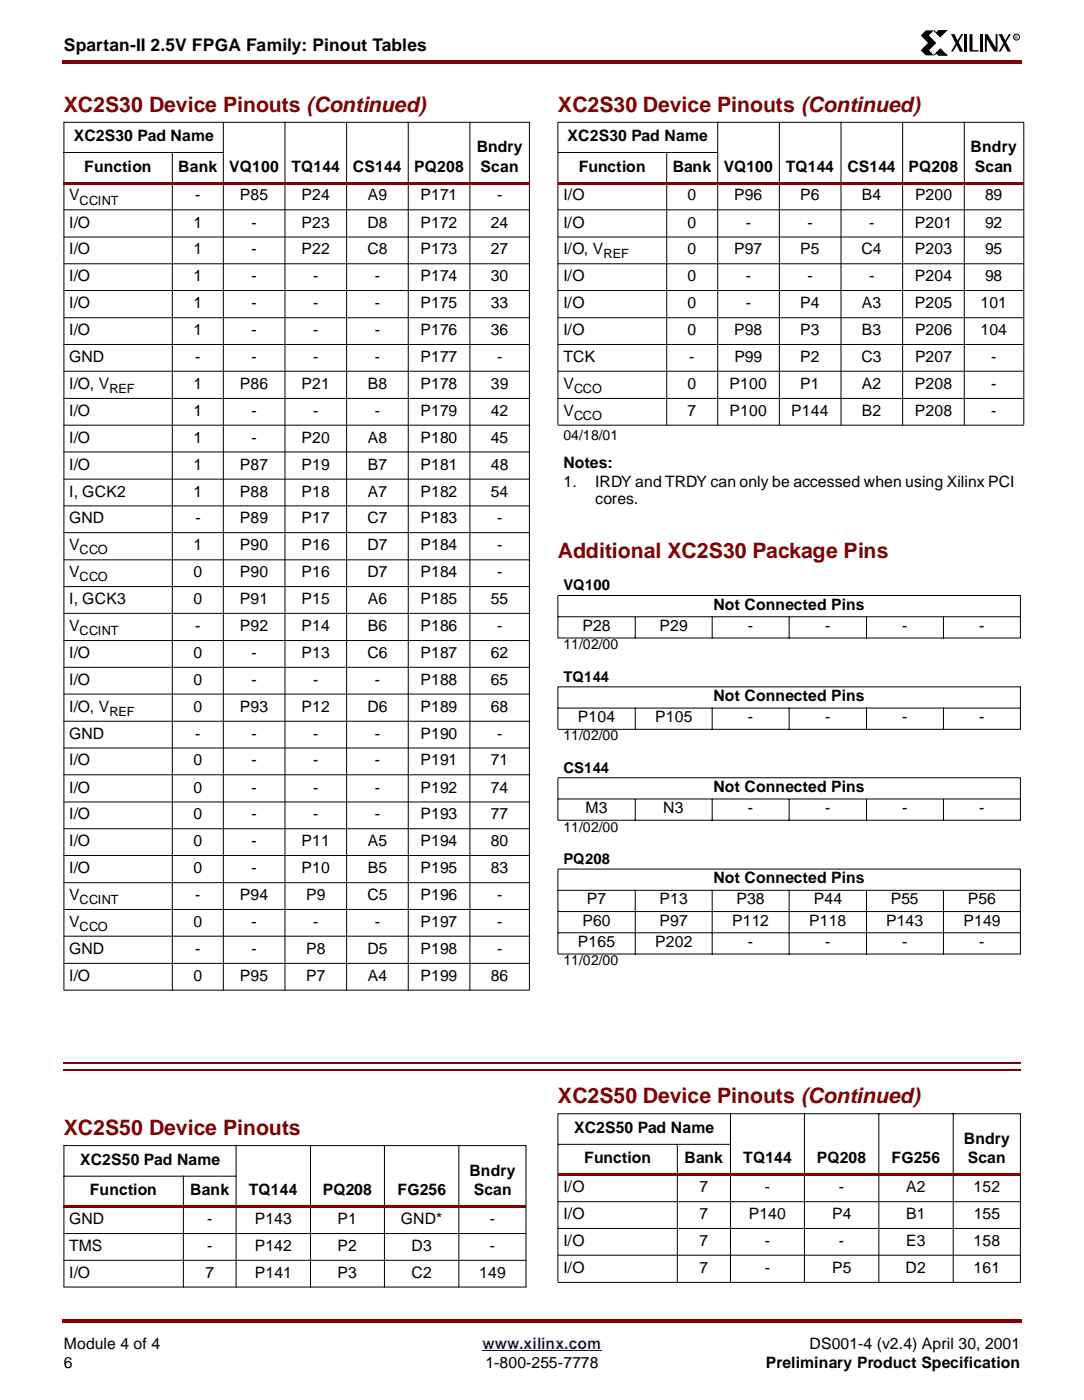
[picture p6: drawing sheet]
<svg xmlns="http://www.w3.org/2000/svg" width="216mm" height="279mm" viewBox="0 0 216 279" stroke-linecap="round" stroke-linejoin="round" font-family="sans-serif">
<g fill="#850000">
<path d="M12.4 12h.3v.7h-.3z"/>
<path d="M203.2 12h.4v.7h-.4z"/>
<path d="M12.7 12h190.5v.7h-190.5z"/>
</g>
<path d="M12.7 266.7h190.4v7.6h-190.4z" fill="#fff"/>
<path d="M96.1 269.2h23.7" fill="none" stroke="#00f" stroke-width=".2"/>
<g fill="#850000">
<path d="M12.4 262.9h.3v.7h-.3z"/>
<path d="M203.2 262.9h.4v.7h-.4z"/>
<path d="M12.7 262.9h190.5v.7h-190.5z"/>
</g>
<path d="M183.2 6h19.9v5.2h-19.9z" fill="#fff"/>
<path d="M183.4 7.1l1-1h1.6l-1 1 1.5 1.5-1.5 1.4 1 1h-1.6l-1-1 1.4-1.5zM189.4 6.8h.7l1.7 3.5h-.6zM191.4 6.8h.4l-2 3.5h-.4zM192 6.8h.6v3.5h-.6zM193.1 6.8h.6v3.2h1.2v.3h-1.8zM195.1 6.8h.6v3.5h-.6zM196.2 6.8h.5l1.6 2.7v-2.7h.4v3.5h-.7l-1.5-2.5v2.5h-.3zM198.9 6.8h.7l1.7 3.5h-.6zM200.9 6.8h.4l-2 3.5h-.4z" fill="#000"/>
<path d="M186 6.1l.5 .4 .4-.4h1.6l-1.2 1.2zM186.5 10.6l-.5 .4 1.3-1.3 1.3 1.3h-1.7z" fill="#000" stroke="#000" stroke-width=".2"/>
<circle cx="202.5" cy="7.4" r=".59" fill="none" stroke="#000" stroke-width=".2"/>
<path d="M12.7 209h190.4v7.2h-190.4z" fill="#fff"/>
<g fill="#850000">
<path d="M12.7 211.7v.3z"/>
<path d="M203.2 211.7l.1 .3z"/>
</g>
<path d="M12.7 211.8h190.5" fill="none" stroke="#850000" stroke-width=".34"/>
<g fill="#850000">
<path d="M12.7 213v.4z"/>
<path d="M203.2 213l.1 .4z"/>
</g>
<path d="M12.7 213.2h190.5" fill="none" stroke="#850000" stroke-width=".34"/>
<path d="M12.6 24.4h92.9M12.6 30.4h31.9M12.7 24.4v172.9M34.3 30.4v167M44.5 24.3v173.1M56.8 24.3v173.1M69 24.3v173.1M81.3 24.3v173.1M93.6 24.3v173.1M105.4 24.4v172.9" fill="none" stroke="#000" stroke-width=".2"/>
<path d="M12.6 36.2h92.9v.5h-92.9z" fill="#850000"/>
<g fill="none" stroke="#000" stroke-width=".2">
<path d="M111.1 30.4h31.8M132.8 30.4v54.3M142.9 24.3v60.4M155.2 24.3v60.4M167.5 24.3v60.4M179.8 24.3v60.4M192.1 24.3v60.4M12.6 41.8h92.9M12.6 47.2h92.9M12.6 52.6h92.9M12.6 57.9h92.9M12.6 63.3h92.9"/>
<path d="M12.6 68.7h92.9M12.6 74h92.9M12.6 79.4h92.9M12.6 84.7h92.9M12.6 90.1h92.9M12.6 95.5h92.9M111.1 84.7v-60.3h92.8v60.3M12.6 100.8h92.9M12.6 106.2h92.9M12.6 111.6h92.9M12.6 116.9h92.9M12.6 122.3h92.9"/>
<path d="M12.6 127.7h92.9M12.6 133h92.9M12.6 138.3h92.9M12.6 143.8h92.9M12.6 149.1h92.9M12.6 154.4h92.9M12.6 159.8h92.9M12.6 165.2h92.9M12.6 170.5h92.9M12.6 175.9h92.9M12.6 181.3h92.9M12.6 186.6h92.9"/>
<path d="M12.6 192h92.9M12.6 197.4h92.9"/>
</g>
<path d="M111.1 36.2h92.8v.5h-92.8z" fill="#850000"/>
<g fill="none" stroke="#000" stroke-width=".2">
<path d="M111.1 41.8h92.8M111.1 47.2h92.8M111.1 52.6h92.8M111.1 57.9h92.8M111.1 63.3h92.8M111.1 68.7h92.8M111.1 74h92.8M111.1 79.4h92.8M111.1 84.7h92.8M111.1 118.8v8.4h92.2M111.1 118.7h92.2M203.2 118.8v8.4"/>
<path d="M111.1 122.9h92.2M126.5 122.9v4.4M141.8 122.9v4.4M157.2 122.9v4.4M172.6 122.9v4.4M187.9 122.9v4.4M203.2 136.9v8.4M203.3 136.9h-92.2v8.4M111.1 155.1v8.4h92.2M111.1 141.1h92.2M111.1 145.4h92.2M111.1 155h92.2"/>
<path d="M111.1 159.3h92.2M126.5 141.1v4.3M126.5 159.3v4.3M141.8 141.1v4.3M141.8 159.3v4.3M157.2 141.1v4.3M157.2 159.3v4.3M172.6 141.1v4.3M172.6 159.3v4.3M187.9 141.1v4.3M187.9 159.3v4.3M203.2 155.1v8.4"/>
<path d="M111.1 173.3v16.8M111.1 173.2h92.2M111.1 177.5h92.2M126.5 177.4v12.8M141.8 177.4v12.8M157.2 177.4v12.8M172.6 177.4v12.8M187.9 177.4v12.8M203.2 173.3v16.8M111.1 181.7h92.2M111.1 185.9h92.2M111.1 190.2h92.2"/>
<path d="M12.6 228.3h92.2M12.6 234.4h34.4M12.7 228.3v28.2M36.5 234.4v22.2M47 228.3v28.3M61.8 228.3v28.3M76.6 228.3v28.3M91.4 228.3v28.3M104.8 228.3v28.2"/>
</g>
<path d="M12.6 240.2h92.2v.5h-92.2z" fill="#850000"/>
<path d="M111.1 228.1h34.4M134.9 228v27.6M145.5 221.9v33.7M160.2 221.9v33.7M175 221.9v33.7M189.9 221.9v33.7M203.2 222v33.5M203.3 222h-92.2v33.5M12.6 245.9h92.2M12.6 251.2h92.2M12.6 256.5h92.2" fill="none" stroke="#000" stroke-width=".2"/>
<path d="M111.1 233.8h92.2v.6h-92.2z" fill="#850000"/>
<path d="M111.1 239.5h92.2M111.1 244.9h92.2M111.1 250.2h92.2M111.1 255.6h92.2" fill="none" stroke="#000" stroke-width=".2"/>
<g font-size="4.2" fill="#850000">
<text x="12.7" y="22.3">XC2S30 Device Pinouts (Continued)</text>
<text x="111.1" y="22.3">XC2S30 Device Pinouts (Continued)</text>
<text x="111.1" y="111.2">Additional XC2S30 Package Pins</text>
<text x="111.1" y="219.9">XC2S50 Device Pinouts (Continued)</text>
<text x="12.7" y="226.2">XC2S50 Device Pinouts</text>
</g>
<text font-size="3.5" x="12.7" y="10.2">Spartan-II 2.5V FPGA Family: Pinout Tables</text>
<g font-size="3.1">
<text x="14.7" y="28.2">XC2S30 Pad Name</text>
<text x="113.1" y="28.2">XC2S30 Pad Name</text>
<text x="16.8" y="34.3">Function</text>
<text x="35.5" y="34.3">Bank</text>
<text x="45.7" y="34.3">VQ100</text>
<text x="58" y="34.3">TQ144</text>
<text x="70.3" y="34.3">CS144</text>
<text x="82.5" y="34.3">PQ208</text>
<text x="94.9" y="30.4">Bndry</text>
<text x="95.7" y="34.3">Scan</text>
<text x="115.3" y="34.3">Function</text>
<text x="134" y="34.3">Bank</text>
<text x="144.1" y="34.3">VQ100</text>
<text x="156.5" y="34.3">TQ144</text>
<text x="168.8" y="34.3">CS144</text>
<text x="181" y="34.3">PQ208</text>
<text x="193.3" y="30.4">Bndry</text>
<text x="194.2" y="34.3">Scan</text>
<text x="13.7" y="40">V</text>
<text x="38.9" y="40">-</text>
<text x="47.8" y="40">P85</text>
<text x="60.1" y="40">P24</text>
<text x="73.3" y="40">A9</text>
<text x="83.8" y="40">P171</text>
<text x="99" y="40">-</text>
<text x="112.2" y="40">I/O</text>
<text x="136.9" y="40">0</text>
<text x="146.3" y="40">P96</text>
<text x="159.4" y="40">P6</text>
<text x="171.7" y="40">B4</text>
<text x="182.2" y="40">P200</text>
<text x="196.2" y="40">89</text>
<text x="13.7" y="45.4">I/O</text>
<text x="38.6" y="45.4">1</text>
<text x="50.1" y="45.4">-</text>
<text x="60.1" y="45.4">P23</text>
<text x="73.2" y="45.4">D8</text>
<text x="83.8" y="45.4">P172</text>
<text x="97.7" y="45.4">24</text>
<text x="112.2" y="45.4">I/O</text>
<text x="136.9" y="45.4">0</text>
<text x="148.5" y="45.4">-</text>
<text x="160.8" y="45.4">-</text>
<text x="173.1" y="45.4">-</text>
<text x="182.2" y="45.4">P201</text>
<text x="196.2" y="45.4">92</text>
<text x="13.7" y="50.7">I/O</text>
<text x="38.6" y="50.7">1</text>
<text x="50.1" y="50.7">-</text>
<text x="60.1" y="50.7">P22</text>
<text x="73.2" y="50.7">C8</text>
<text x="83.8" y="50.7">P173</text>
<text x="97.7" y="50.7">27</text>
<text x="112.2" y="50.7">I/O, V</text>
<text x="136.9" y="50.7">0</text>
<text x="146.3" y="50.7">P97</text>
<text x="159.4" y="50.7">P5</text>
<text x="171.6" y="50.7">C4</text>
<text x="182.2" y="50.7">P203</text>
<text x="196.2" y="50.7">95</text>
<text x="13.7" y="56">I/O</text>
<text x="38.6" y="56">1</text>
<text x="50.1" y="56">-</text>
<text x="62.3" y="56">-</text>
<text x="74.6" y="56">-</text>
<text x="83.8" y="56">P174</text>
<text x="97.7" y="56">30</text>
<text x="112.2" y="56">I/O</text>
<text x="136.9" y="56">0</text>
<text x="148.5" y="56">-</text>
<text x="160.8" y="56">-</text>
<text x="173.1" y="56">-</text>
<text x="182.2" y="56">P204</text>
<text x="196.2" y="56">98</text>
<text x="13.7" y="61.5">I/O</text>
<text x="38.6" y="61.5">1</text>
<text x="50.1" y="61.5">-</text>
<text x="62.3" y="61.5">-</text>
<text x="74.6" y="61.5">-</text>
<text x="83.8" y="61.5">P175</text>
<text x="97.7" y="61.5">33</text>
<text x="112.2" y="61.5">I/O</text>
<text x="136.9" y="61.5">0</text>
<text x="148.5" y="61.5">-</text>
<text x="159.4" y="61.5">P4</text>
<text x="171.7" y="61.5">A3</text>
<text x="182.2" y="61.5">P205</text>
<text x="195.3" y="61.5">101</text>
<text x="13.7" y="66.8">I/O</text>
<text x="38.6" y="66.8">1</text>
<text x="50.1" y="66.8">-</text>
<text x="62.3" y="66.8">-</text>
<text x="74.6" y="66.8">-</text>
<text x="83.8" y="66.8">P176</text>
<text x="97.7" y="66.8">36</text>
<text x="112.2" y="66.8">I/O</text>
<text x="136.9" y="66.8">0</text>
<text x="146.3" y="66.8">P98</text>
<text x="159.4" y="66.8">P3</text>
<text x="171.7" y="66.8">B3</text>
<text x="182.2" y="66.8">P206</text>
<text x="195.3" y="66.8">104</text>
<text x="13.7" y="72.1">GND</text>
<text x="13.7" y="77.6">I/O, V</text>
<text x="38.6" y="77.6">1</text>
<text x="38.9" y="72.1">-</text>
<text x="47.8" y="77.6">P86</text>
<text x="50.1" y="72.1">-</text>
<text x="60.1" y="77.6">P21</text>
<text x="62.3" y="72.1">-</text>
<text x="73.3" y="77.6">B8</text>
<text x="74.6" y="72.1">-</text>
<text x="83.8" y="72.1">P177</text>
<text x="83.8" y="77.6">P178</text>
<text x="97.7" y="77.6">39</text>
<text x="99" y="72.1">-</text>
<text x="112.2" y="72.1">TCK</text>
<text x="112.2" y="77.6">V</text>
<text x="136.9" y="77.6">0</text>
<text x="137.3" y="72.1">-</text>
<text x="145.3" y="77.6">P100</text>
<text x="146.3" y="72.1">P99</text>
<text x="159.4" y="77.6">P1</text>
<text x="159.4" y="72.1">P2</text>
<text x="171.6" y="72.1">C3</text>
<text x="171.6" y="77.6">A2</text>
<text x="182.2" y="77.6">P208</text>
<text x="182.2" y="72.1">P207</text>
<text x="197.4" y="77.6">-</text>
<text x="197.4" y="72.1">-</text>
<text x="13.7" y="82.9">I/O</text>
<text x="38.6" y="82.9">1</text>
<text x="50.1" y="82.9">-</text>
<text x="62.3" y="82.9">-</text>
<text x="74.6" y="82.9">-</text>
<text x="83.8" y="82.9">P179</text>
<text x="97.7" y="82.9">42</text>
<text x="112.2" y="82.9">V</text>
<text x="136.9" y="82.9">7</text>
<text x="145.3" y="82.9">P100</text>
<text x="157.6" y="82.9">P144</text>
<text x="171.6" y="82.9">B2</text>
<text x="182.2" y="82.9">P208</text>
<text x="197.4" y="82.9">-</text>
<text x="13.7" y="88.2">I/O</text>
<text x="38.6" y="88.2">1</text>
<text x="50.1" y="88.2">-</text>
<text x="60.1" y="88.2">P20</text>
<text x="73.3" y="88.2">A8</text>
<text x="83.8" y="88.2">P180</text>
<text x="97.7" y="88.2">45</text>
<text x="13.7" y="93.6">I/O</text>
<text x="38.6" y="93.6">1</text>
<text x="47.8" y="93.6">P87</text>
<text x="60.1" y="93.6">P19</text>
<text x="73.3" y="93.6">B7</text>
<text x="83.8" y="93.6">P181</text>
<text x="97.7" y="93.6">48</text>
<text x="112.2" y="93.2">Notes:</text>
<text x="13.7" y="99">I, GCK2</text>
<text x="38.6" y="99">1</text>
<text x="47.8" y="99">P88</text>
<text x="60.1" y="99">P18</text>
<text x="73.3" y="99">A7</text>
<text x="83.8" y="99">P182</text>
<text x="97.7" y="99">54</text>
<text x="112.2" y="97">1.</text>
<text x="118.6" y="97">IRDY and TRDY can only be accessed when using Xilinx PCI</text>
<text x="118.6" y="100.4">cores.</text>
<text x="13.7" y="104.3">GND</text>
<text x="38.9" y="104.3">-</text>
<text x="47.8" y="104.3">P89</text>
<text x="60.1" y="104.3">P17</text>
<text x="73.2" y="104.3">C7</text>
<text x="83.8" y="104.3">P183</text>
<text x="99" y="104.3">-</text>
<text x="13.7" y="109.7">V</text>
<text x="38.6" y="109.7">1</text>
<text x="47.8" y="109.7">P90</text>
<text x="60.1" y="109.7">P16</text>
<text x="73.2" y="109.7">D7</text>
<text x="83.8" y="109.7">P184</text>
<text x="99" y="109.7">-</text>
<text x="13.7" y="115.1">V</text>
<text x="38.6" y="115.1">0</text>
<text x="47.8" y="115.1">P90</text>
<text x="60.1" y="115.1">P16</text>
<text x="73.2" y="115.1">D7</text>
<text x="83.8" y="115.1">P184</text>
<text x="99" y="115.1">-</text>
<text x="13.7" y="120.4">I, GCK3</text>
<text x="13.7" y="125.8">V</text>
<text x="38.6" y="120.4">0</text>
<text x="38.9" y="125.8">-</text>
<text x="47.8" y="125.8">P92</text>
<text x="47.8" y="120.4">P91</text>
<text x="60.1" y="125.8">P14</text>
<text x="60.1" y="120.4">P15</text>
<text x="73.3" y="125.8">B6</text>
<text x="73.3" y="120.4">A6</text>
<text x="83.8" y="125.8">P186</text>
<text x="83.8" y="120.4">P185</text>
<text x="97.7" y="120.4">55</text>
<text x="99" y="125.8">-</text>
<text x="116" y="125.8">P28</text>
<text x="131.3" y="125.8">P29</text>
<text x="142.1" y="121.6">Not Connected Pins</text>
<text x="149" y="125.8">-</text>
<text x="164.4" y="125.8">-</text>
<text x="179.7" y="125.8">-</text>
<text x="195" y="125.8">-</text>
<text x="13.7" y="131.1">I/O</text>
<text x="38.6" y="131.1">0</text>
<text x="50.1" y="131.1">-</text>
<text x="60.1" y="131.1">P13</text>
<text x="73.2" y="131.1">C6</text>
<text x="83.8" y="131.1">P187</text>
<text x="97.7" y="131.1">62</text>
<text x="13.7" y="136.5">I/O</text>
<text x="38.6" y="136.5">0</text>
<text x="50.1" y="136.5">-</text>
<text x="62.3" y="136.5">-</text>
<text x="74.6" y="136.5">-</text>
<text x="83.8" y="136.5">P188</text>
<text x="97.7" y="136.5">65</text>
<text x="13.7" y="141.9">I/O, V</text>
<text x="38.6" y="141.9">0</text>
<text x="47.8" y="141.9">P93</text>
<text x="60.1" y="141.9">P12</text>
<text x="73.2" y="141.9">D6</text>
<text x="83.8" y="141.9">P189</text>
<text x="97.7" y="141.9">68</text>
<text x="115.1" y="143.9">P104</text>
<text x="130.5" y="143.9">P105</text>
<text x="142.1" y="139.7">Not Connected Pins</text>
<text x="149" y="143.9">-</text>
<text x="164.4" y="143.9">-</text>
<text x="179.7" y="143.9">-</text>
<text x="195" y="143.9">-</text>
<text x="13.7" y="147.2">GND</text>
<text x="38.9" y="147.2">-</text>
<text x="50.1" y="147.2">-</text>
<text x="62.3" y="147.2">-</text>
<text x="74.6" y="147.2">-</text>
<text x="83.8" y="147.2">P190</text>
<text x="99" y="147.2">-</text>
<text x="13.7" y="152.6">I/O</text>
<text x="38.6" y="152.6">0</text>
<text x="50.1" y="152.6">-</text>
<text x="62.3" y="152.6">-</text>
<text x="74.6" y="152.6">-</text>
<text x="83.8" y="152.6">P191</text>
<text x="97.7" y="152.6">71</text>
<text x="13.7" y="158">I/O</text>
<text x="38.6" y="158">0</text>
<text x="50.1" y="158">-</text>
<text x="62.3" y="158">-</text>
<text x="74.6" y="158">-</text>
<text x="83.8" y="158">P192</text>
<text x="97.7" y="158">74</text>
<text x="142.1" y="157.9">Not Connected Pins</text>
<text x="13.7" y="163.3">I/O</text>
<text x="38.6" y="163.3">0</text>
<text x="50.1" y="163.3">-</text>
<text x="62.3" y="163.3">-</text>
<text x="74.6" y="163.3">-</text>
<text x="83.8" y="163.3">P193</text>
<text x="97.7" y="163.3">77</text>
<text x="116.6" y="162.1">M3</text>
<text x="132.1" y="162.1">N3</text>
<text x="149" y="162.1">-</text>
<text x="164.4" y="162.1">-</text>
<text x="179.7" y="162.1">-</text>
<text x="195" y="162.1">-</text>
<text x="13.7" y="168.7">I/O</text>
<text x="38.6" y="168.7">0</text>
<text x="50.1" y="168.7">-</text>
<text x="60.1" y="168.7">P11</text>
<text x="73.3" y="168.7">A5</text>
<text x="83.8" y="168.7">P194</text>
<text x="97.7" y="168.7">80</text>
<text x="13.7" y="174.1">I/O</text>
<text x="13.7" y="179.4">V</text>
<text x="38.6" y="174.1">0</text>
<text x="38.9" y="179.4">-</text>
<text x="47.8" y="179.4">P94</text>
<text x="50.1" y="174.1">-</text>
<text x="60.1" y="174.1">P10</text>
<text x="61" y="179.4">P9</text>
<text x="73.2" y="179.4">C5</text>
<text x="73.3" y="174.1">B5</text>
<text x="83.8" y="179.4">P196</text>
<text x="83.8" y="174.1">P195</text>
<text x="97.7" y="174.1">83</text>
<text x="99" y="179.4">-</text>
<text x="142.1" y="176">Not Connected Pins</text>
<text x="13.7" y="184.7">V</text>
<text x="38.6" y="184.7">0</text>
<text x="50.1" y="184.7">-</text>
<text x="62.3" y="184.7">-</text>
<text x="74.6" y="184.7">-</text>
<text x="83.8" y="184.7">P197</text>
<text x="99" y="184.7">-</text>
<text x="116" y="184.5">P60</text>
<text x="116.9" y="180.3">P7</text>
<text x="131.4" y="180.3">P13</text>
<text x="131.4" y="184.5">P97</text>
<text x="145.8" y="184.5">P112</text>
<text x="146.7" y="180.3">P38</text>
<text x="161.2" y="184.5">P118</text>
<text x="162.1" y="180.3">P44</text>
<text x="176.5" y="184.5">P143</text>
<text x="177.4" y="180.3">P55</text>
<text x="191.9" y="184.5">P149</text>
<text x="192.7" y="180.3">P56</text>
<text x="13.7" y="190.2">GND</text>
<text x="38.9" y="190.2">-</text>
<text x="50.1" y="190.2">-</text>
<text x="61" y="190.2">P8</text>
<text x="73.2" y="190.2">D5</text>
<text x="83.8" y="190.2">P198</text>
<text x="99" y="190.2">-</text>
<text x="115.1" y="188.7">P165</text>
<text x="130.5" y="188.7">P202</text>
<text x="149" y="188.7">-</text>
<text x="164.4" y="188.7">-</text>
<text x="179.7" y="188.7">-</text>
<text x="195" y="188.7">-</text>
<text x="13.7" y="195.5">I/O</text>
<text x="38.6" y="195.5">0</text>
<text x="47.8" y="195.5">P95</text>
<text x="61" y="195.5">P7</text>
<text x="73.3" y="195.5">A4</text>
<text x="83.8" y="195.5">P199</text>
<text x="97.7" y="195.5">86</text>
<text x="114.3" y="225.8">XC2S50 Pad Name</text>
<text x="15.9" y="232.2">XC2S50 Pad Name</text>
<text x="116.4" y="231.9">Function</text>
<text x="136.3" y="231.9">Bank</text>
<text x="148" y="231.9">TQ144</text>
<text x="162.7" y="231.9">PQ208</text>
<text x="177.6" y="231.9">FG256</text>
<text x="192" y="228">Bndry</text>
<text x="192.7" y="231.9">Scan</text>
<text x="17.9" y="238.2">Function</text>
<text x="37.9" y="238.2">Bank</text>
<text x="49.6" y="238.2">TQ144</text>
<text x="64.3" y="238.2">PQ208</text>
<text x="79.2" y="238.2">FG256</text>
<text x="93.5" y="234.4">Bndry</text>
<text x="94.4" y="238.2">Scan</text>
<text x="112.2" y="237.6">I/O</text>
<text x="139.3" y="237.6">7</text>
<text x="152.3" y="237.6">-</text>
<text x="167.1" y="237.6">-</text>
<text x="180.5" y="237.6">A2</text>
<text x="193.9" y="237.6">152</text>
<text x="13.7" y="243.9">GND</text>
<text x="41.3" y="243.9">-</text>
<text x="50.7" y="243.9">P143</text>
<text x="67.2" y="243.9">P1</text>
<text x="79.9" y="243.9">GND*</text>
<text x="97.6" y="243.9">-</text>
<text x="112.2" y="243">I/O</text>
<text x="139.3" y="243">7</text>
<text x="149.1" y="243">P140</text>
<text x="165.7" y="243">P4</text>
<text x="180.5" y="243">B1</text>
<text x="193.9" y="243">155</text>
<text x="13.7" y="249.3">TMS</text>
<text x="41.3" y="249.3">-</text>
<text x="50.7" y="249.3">P142</text>
<text x="67.2" y="249.3">P2</text>
<text x="82" y="249.3">D3</text>
<text x="97.6" y="249.3">-</text>
<text x="112.2" y="248.3">I/O</text>
<text x="139.3" y="248.3">7</text>
<text x="152.3" y="248.3">-</text>
<text x="167.1" y="248.3">-</text>
<text x="180.5" y="248.3">E3</text>
<text x="193.9" y="248.3">158</text>
<text x="13.7" y="254.7">I/O</text>
<text x="40.9" y="254.7">7</text>
<text x="50.7" y="254.7">P141</text>
<text x="67.3" y="254.7">P3</text>
<text x="82" y="254.7">C2</text>
<text x="95.5" y="254.7">149</text>
<text x="112.2" y="253.7">I/O</text>
<text x="139.3" y="253.7">7</text>
<text x="152.3" y="253.7">-</text>
<text x="165.7" y="253.7">P5</text>
<text x="180.4" y="253.7">D2</text>
<text x="193.9" y="253.7">161</text>
<text x="12.7" y="268.8">Module 4 of 4</text>
<text x="161.2" y="268.8">DS001-4 (v2.4) April 30, 2001</text>
<text x="12.7" y="272.7">6</text>
<text x="96.7" y="272.7">1-800-255-7778</text>
<text x="152.5" y="272.7">Preliminary Product Specification</text>
</g>
<text font-size="3.1" fill="#00f" x="96.1" y="268.8">www.xilinx.com</text>
<g font-size="3">
<text x="112.2" y="117.7">VQ100</text>
<text x="112.2" y="135.9">TQ144</text>
<text x="112.2" y="154.1">CS144</text>
<text x="112.2" y="172.2">PQ208</text>
</g>
<g font-size="2.8">
<text x="112.2" y="87.6">04/18/01</text>
<text x="112.2" y="129.5">11/02/00</text>
<text x="112.2" y="147.6">11/02/00</text>
<text x="112.2" y="165.8">11/02/00</text>
<text x="112.2" y="192.4">11/02/00</text>
</g>
<g font-size="2.5">
<text x="15.9" y="40.8">CCINT</text>
<text x="120.2" y="51.5">REF</text>
<text x="21.8" y="78.3">REF</text>
<text x="114.3" y="78.3">CCO</text>
<text x="114.3" y="83.6">CCO</text>
<text x="15.9" y="110.5">CCO</text>
<text x="15.9" y="115.8">CCO</text>
<text x="15.9" y="126.6">CCINT</text>
<text x="21.8" y="142.7">REF</text>
<text x="15.9" y="180.2">CCINT</text>
<text x="15.9" y="185.6">CCO</text>
</g>
<text font-size=".9" x="202.1" y="7.7">R</text>
</svg>
